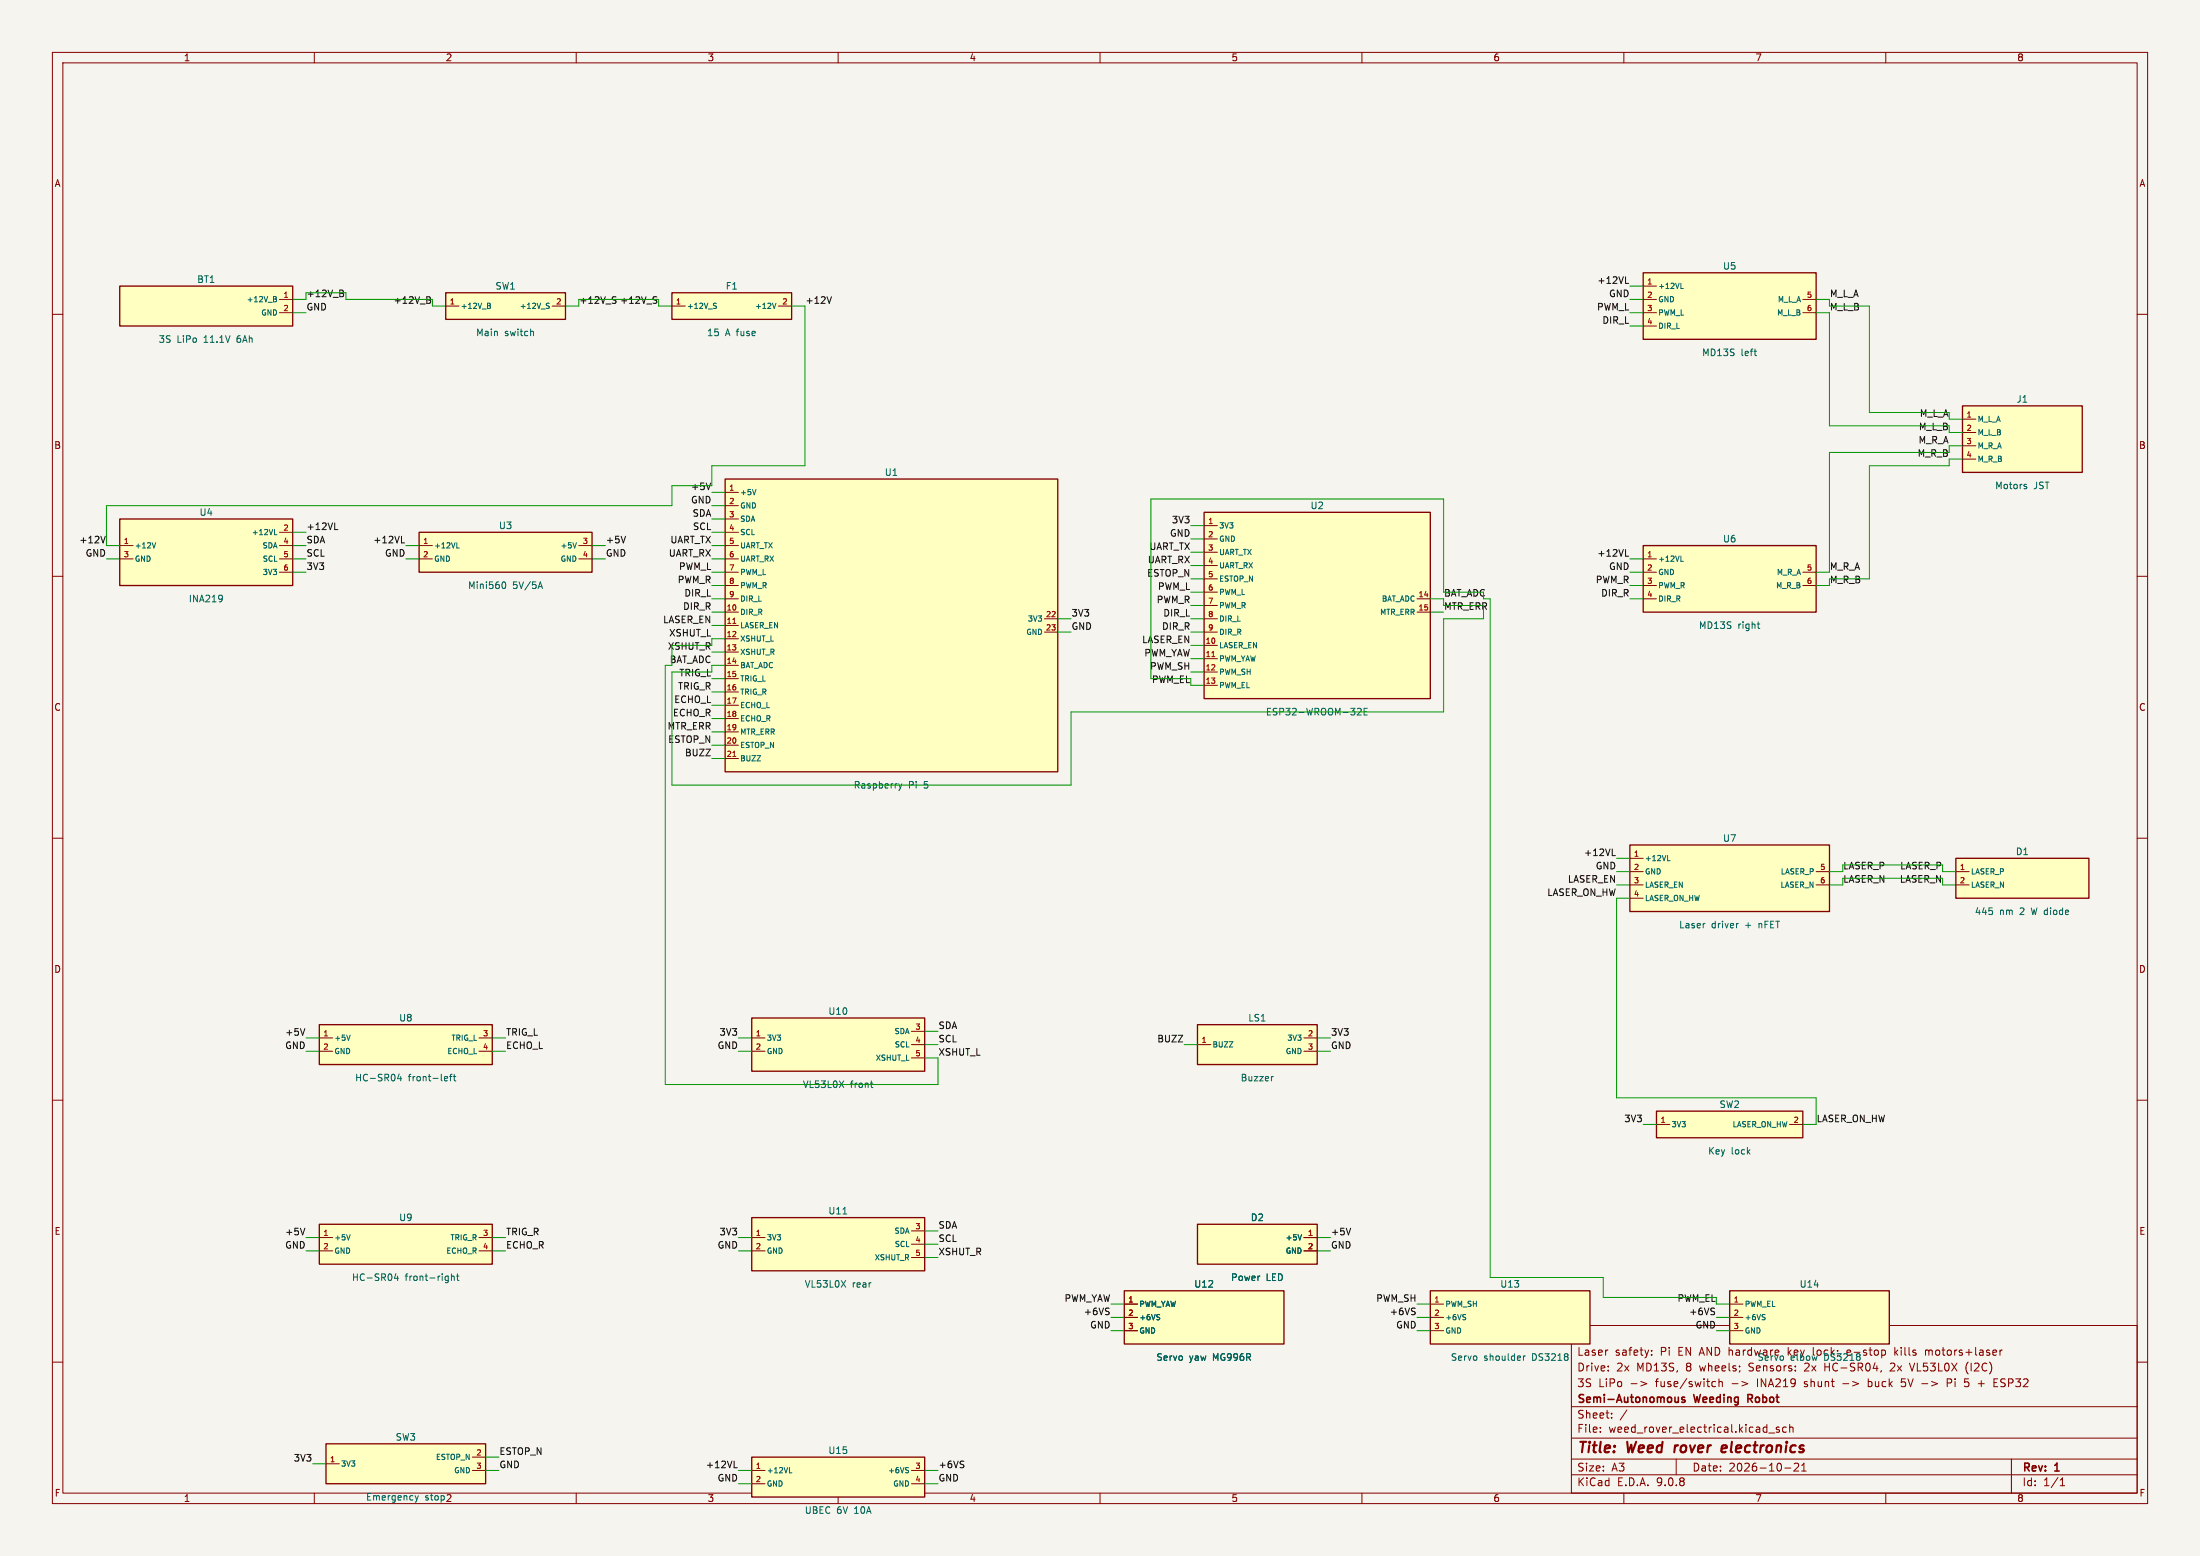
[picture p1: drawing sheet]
<svg xmlns="http://www.w3.org/2000/svg" width="420mm" height="297mm" viewBox="0 0 420 297" stroke-linecap="round" stroke-linejoin="round" font-family="sans-serif">
<path d="M0 0h420v297h-420z" fill="#f5f4ef" stroke="#f5f4ef" stroke-width=".19"/>
<g fill="none" stroke="#840000" stroke-width=".19">
<path d="M10 10h400v277h-400zM12 12h396v273h-396zM60 10v2M110 10v2M160 10v2M210 10v2M260 10v2M310 10v2M360 10v2M10 60h2M408 60h2M10 110h2"/>
<path d="M408 110h2M10 160h2M408 160h2M10 210h2M408 210h2M300 253h108v32h-108zM306.8 257.7h.1M315.3 258.5v.2M315.3 257.8v.1M346.2 257.2v1.3M353.1 257.7l-.4 .1-.1 .7M359.9 257.8v.7"/>
<path d="M361.7 257.2v1.5M361.9 258.1l.4 .6M362.3 257.7l-.6 .6M367.6 257.7v1M368.2 257.8l-.4-.1-.2 .1M375.7 260a1.72 1.72 0 0 0 0 2.3M381.8 257.7v1M382.2 257.7l-.3 .1-.1 .2M10 260h2M300 278.5h108M300 274.5h108M300 268.5h108"/>
<path d="M305.5 273.2v.2M305.5 272.5v.1M307 261.5v.2M307 260.8v.1M307.7 270.5v.2M307.7 269.8v.1M310.6 269.1l-1.3 1.9M311.4 264.1h1.1M313.2 263.7l1.2 .4-1.2 .4M320 278.5v3M327.1 263.7l.4 .1M327.5 264.6l-.4 .1"/>
<path d="M328.2 263.8l.2-.1 .3 .1 .1 .9M328.2 263.2v1.5M330.7 264.1h1.1M332.5 263.7l1.2 .4-1.2 .4M337.7 273.5h1.1M339.7 272.5l-.4-.1-.2 .2 .1 .2 .5 .2v.3h-.6M341 272.5l-.4-.1-.3 .3 .1 .6h.6M341.7 272.5l.2-.1 .3 .1 .1 .9M341.7 271.9v1.5M342.5 279.4l.6-.1 .2 .1 .1 .3-1 1.1h1M343.9 279.7l.5-.4v1.5M348.4 260.2v1.5"/>
<path d="M348.4 260.9h.8M351.8 264.1h1.1M356.7 264.6l.4 .1M356.7 263.2v1.5M357.1 263.7l-.4 .1M359.2 261.6l-.2 .3M361.1 260.2l-.2 .1M361.7 260.8l-.9 .9h.9M362.9 264.5l.6 .2M363.7 263.2h-.7l-.1 .7 .6-.1M364.5 260.2l.5 1.5M372.5 263.3l-.2-.1h-.6v1.5"/>
<path d="M372.5 263.8l-.2 .2h-.6M375.1 263.2h.7M375.2 263.8h.4l.3 .2M375.9 264.4l-.3 .3h-.4M377.7 264.1h1.1M380.7 264.7h.7M380.7 263.2h.7M380.7 263.9h.5M384 278.5v6.5M408 260h2M60 285v2M110 285v2"/>
<path d="M160 285v2M210 285v2M260 285v2M300 281.5h108M310 285v2M340.7 280.2h1.2M343.9 280.8h.9M360 285v2M393.3 283.6h.9M393.3 282.5l.4-.4v1.5"/>
</g>
<path d="M319.8 275.9l-.2 1.3M328.7 277.1h.7M329.6 276l-.6-.1-.3 .3M329.6 276.3l-.9 .2" fill="none" stroke="#840000" stroke-width=".4"/>
<path d="M320.4 266.7v1M320.4 267.5l-.2 .2M321.6 266.8l-.3-.1-.3 .2 .1 .2 .5 .2v.3h-.6M333.7 267h.6M334.3 266.2h-.6v1.5" fill="none" stroke="#840000" stroke-width=".3"/>
<path d="M229.9 97.8h43.1v35.6h-43.1z" fill="#ffffc2"/>
<path d="M229.9 97.8h43.1v35.6h-43.1z" fill="none" stroke="#840000" stroke-width=".25"/>
<g fill="none" stroke="#840000" stroke-width=".19">
<path d="M229.9 100.3h2.5M229.9 102.9h2.5M229.9 105.4h2.5M229.9 108h2.5M229.9 110.5h2.5M229.9 113h2.5M229.9 115.6h2.5M229.9 118.1h2.5M270.5 114.3h2.5M270.5 116.8h2.5M229.9 120.7h2.5M229.9 123.2h2.5"/>
<path d="M229.9 125.7h2.5M229.9 128.3h2.5M229.9 130.8h2.5"/>
</g>
<path d="M231.3 125.3h.6" fill="none" stroke="#a90000" stroke-width=".19"/>
<path d="M259.1 135.3l.5-.1 .3 .4-.8 .9h.8M260.4 135.8h.4M261 135.2h-.6v1.3h.6" fill="none" stroke="#006464" stroke-width=".19"/>
<path d="M128.3 55.9h22.8v5.1h-22.8z" fill="#ffffc2"/>
<path d="M128.3 55.9h22.8v5.1h-22.8z" fill="none" stroke="#840000" stroke-width=".25"/>
<path d="M128.3 58.4h2.5M148.6 58.4h2.5" fill="none" stroke="#840000" stroke-width=".19"/>
<path d="M136.4 58.3l.3 .1 .1 .3-.2 .2h-.3M136.4 57.9h.4M148.1 57.9l-.3 1" fill="none" stroke="#006464" stroke-width=".19"/>
<path d="M138.4 91.4h63.5v55.9h-63.5z" fill="#ffffc2"/>
<path d="M138.4 91.4h63.5v55.9h-63.5z" fill="none" stroke="#840000" stroke-width=".25"/>
<g fill="none" stroke="#840000" stroke-width=".19">
<path d="M138.4 94h2.6M138.4 96.5h2.6M138.4 99.1h2.6M138.4 101.6h2.6M138.4 104.1h2.6M138.4 106.7h2.6M138.4 109.2h2.6M138.4 111.8h2.6M138.4 114.3h2.6M138.4 116.8h2.6M138.4 119.4h2.6M199.4 118.1h2.5"/>
<path d="M138.4 121.9h2.6M138.4 124.5h2.6M138.4 127h2.6M138.4 129.5h2.6M138.4 132.1h2.6M138.4 134.6h2.6M138.4 137.2h2.6M138.4 139.7h2.6M199.4 120.7h2.5M138.4 142.2h2.6M138.4 144.8h2.6"/>
</g>
<path d="M144.3 93.4l-.3 1M171.6 149.6l.3 .8M171.9 150.4l-.3 .5M172.2 149.6l-.3 .8" fill="none" stroke="#006464" stroke-width=".19"/>
<path d="M139.9 119h.6M139.9 144.4h.6" fill="none" stroke="#a90000" stroke-width=".19"/>
<path d="M143.5 194.3h33v10.2h-33z" fill="#ffffc2"/>
<path d="M143.5 194.3h33v10.2h-33z" fill="none" stroke="#840000" stroke-width=".25"/>
<path d="M143.5 198.1h2.5M174 196.9h2.5M174 199.4h2.5M143.5 200.7h2.5M174 201.9h2.5" fill="none" stroke="#840000" stroke-width=".19"/>
<path d="M160.2 206.3l.9 1.3M161.1 206.3l-.9 1.3M166.2 206.7h.4M166.4 207.5l.2 .1" fill="none" stroke="#006464" stroke-width=".19"/>
<path d="M22.9 54.6h33v7.6h-33z" fill="#ffffc2"/>
<path d="M22.9 54.6h33v7.6h-33z" fill="none" stroke="#840000" stroke-width=".25"/>
<path d="M53.3 57.2h2.6M53.3 59.7h2.6" fill="none" stroke="#840000" stroke-width=".19"/>
<path d="M52.2 56.6l.5 .1v.2l-.1 .2M52.2 57.1h.4M52.6 57.1l.2 .2-.1 .2-.5 .1" fill="none" stroke="#006464" stroke-width=".19"/>
<path d="M22.9 99.1h33v12.7h-33z" fill="#ffffc2"/>
<path d="M22.9 99.1h33v12.7h-33z" fill="none" stroke="#840000" stroke-width=".25"/>
<path d="M22.9 104.1h2.5M22.9 106.7h2.5M53.3 104.1h2.6M53.3 106.7h2.6M53.3 101.6h2.6M53.3 109.2h2.6" fill="none" stroke="#840000" stroke-width=".19"/>
<path d="M29.7 103.6l-.3 1M42.3 113.7l.2 .6-.2 .5M42.5 114.2l-.2 .1M52.4 102.1h.5" fill="none" stroke="#006464" stroke-width=".19"/>
<path d="M80 101.6h33v7.6h-33z" fill="#ffffc2"/>
<path d="M80 101.6h33v7.6h-33z" fill="none" stroke="#840000" stroke-width=".25"/>
<path d="M80 104.1h2.5M80 106.7h2.5M110.5 104.1h2.5M110.5 106.7h2.5" fill="none" stroke="#840000" stroke-width=".19"/>
<path d="M87.2 104.6h.5M95.9 111.2l.2-.1a.68 .68 0 0 1 .5 .6 .68 .68 0 0 1-.5 .6l-.2-.1M102.8 112h.6M103.1 111.1l.5 1.2M110 103.6l-.3 1" fill="none" stroke="#006464" stroke-width=".19"/>
<path d="M85.1 55.9h22.8v5.1h-22.8z" fill="#ffffc2"/>
<path d="M85.1 55.9h22.8v5.1h-22.8z" fill="none" stroke="#840000" stroke-width=".25"/>
<path d="M85.1 58.4h2.5M105.4 58.4h2.5" fill="none" stroke="#840000" stroke-width=".19"/>
<path d="M93.1 57.9l.4 .1 .1 .2-.2 .1M93.1 58.3h.3M93.4 58.3l.2 .2v.3l-.5 .1M104.5 58.3l.3 .1 .1 .3-.2 .2h-.3M104.5 57.9h.4M101.7 63.2l.1 .2v.7" fill="none" stroke="#006464" stroke-width=".19"/>
<path d="M61 195.6h33v7.6h-33z" fill="#ffffc2"/>
<path d="M61 195.6h33v7.6h-33z" fill="none" stroke="#840000" stroke-width=".25"/>
<path d="M61 198.1h2.5M91.4 198.1h2.6M61 200.7h2.5M91.4 200.7h2.6" fill="none" stroke="#840000" stroke-width=".19"/>
<path d="M66.9 197.6l-.4 1M76.2 205l-.3 .9h.8M76.5 205.5v.8M84.9 206.3h.5M84.9 205.5h.4l.2 .3-.7 .1M85.8 205.5h.5M86.3 205l-.3 .2v1.1M86.5 205.5h.5M86.7 205v1.1l.3 .2" fill="none" stroke="#006464" stroke-width=".19"/>
<path d="M61 233.7h33v7.6h-33z" fill="#ffffc2"/>
<path d="M61 233.7h33v7.6h-33z" fill="none" stroke="#840000" stroke-width=".25"/>
<path d="M61 236.2h2.5M61 238.8h2.5M91.4 236.2h2.6M91.4 238.8h2.6" fill="none" stroke="#840000" stroke-width=".19"/>
<path d="M66.9 235.7l-.4 1M75.6 243.1l-.3 .9h.8M75.9 243.6v.8M85.5 243.6h.1M85.6 243.6v1l-.1 .2M85.6 244.4h-.1M86.2 243.1v1.3M86.2 243.7l.2-.1h.3v.8M87.1 243.6h.5M87.3 243.1v1.1l.3 .2" fill="none" stroke="#006464" stroke-width=".19"/>
<path d="M62.2 275.6h30.5v7.6h-30.5z" fill="#ffffc2"/>
<path d="M62.2 275.6h30.5v7.6h-30.5z" fill="none" stroke="#840000" stroke-width=".25"/>
<path d="M62.2 279.4h2.6M90.2 278.1h2.5M90.2 280.7h2.5" fill="none" stroke="#840000" stroke-width=".19"/>
<path d="M79.3 285.5l.3 .8M79.6 286.3l-.3 .5M79.9 285.5l-.3 .8" fill="none" stroke="#006464" stroke-width=".19"/>
<path d="M143.5 232.4h33v10.2h-33z" fill="#ffffc2"/>
<path d="M143.5 232.4h33v10.2h-33z" fill="none" stroke="#840000" stroke-width=".25"/>
<path d="M143.5 236.2h2.5M143.5 238.8h2.5M174 234.9h2.5M174 237.5h2.5M174 240h2.5" fill="none" stroke="#840000" stroke-width=".19"/>
<path d="M160.9 231.7h.8M160.6 244.4l.8 1.3M161.4 244.4l-.8 1.3" fill="none" stroke="#006464" stroke-width=".19"/>
<path d="M143.5 278.1h33v7.6h-33z" fill="#ffffc2"/>
<path d="M143.5 278.1h33v7.6h-33z" fill="none" stroke="#840000" stroke-width=".25"/>
<path d="M143.5 280.7h2.5M143.5 283.2h2.5M174 280.7h2.5M174 283.2h2.5" fill="none" stroke="#840000" stroke-width=".19"/>
<path d="M150.7 281.1h.5M173.3 280.1l.1 .1M173.3 280.7l.1 .1-.1 .3" fill="none" stroke="#006464" stroke-width=".19"/>
<path d="M313.7 52.1h33v12.7h-33z" fill="#ffffc2"/>
<path d="M313.7 52.1h33v12.7h-33z" fill="none" stroke="#840000" stroke-width=".25"/>
<path d="M313.7 54.6h2.5M313.7 57.2h2.5M313.7 59.7h2.5M344.2 57.2h2.5M344.2 59.7h2.5M313.7 62.2h2.5" fill="none" stroke="#840000" stroke-width=".19"/>
<path d="M320.9 55.1h.5M334.9 67h.4M335.2 67.9h.1" fill="none" stroke="#006464" stroke-width=".19"/>
<path d="M313.7 104.1h33v12.7h-33z" fill="#ffffc2"/>
<path d="M313.7 104.1h33v12.7h-33z" fill="none" stroke="#840000" stroke-width=".25"/>
<path d="M313.7 106.7h2.5M313.7 109.2h2.5M313.7 111.8h2.5M313.7 114.3h2.5M344.2 109.2h2.5M344.2 111.8h2.5" fill="none" stroke="#840000" stroke-width=".19"/>
<path d="M320.9 107.1h.5M335.5 119.1h.4M335.7 119.9l.2 .1" fill="none" stroke="#006464" stroke-width=".19"/>
<path d="M311.1 161.3h38.1v12.7h-38.1z" fill="#ffffc2"/>
<path d="M311.1 161.3h38.1v12.7h-38.1z" fill="none" stroke="#840000" stroke-width=".25"/>
<path d="M311.1 163.8h2.6M311.1 166.4h2.6M311.1 168.9h2.6M311.1 171.5h2.6M346.7 166.4h2.5M346.7 168.9h2.5" fill="none" stroke="#840000" stroke-width=".19"/>
<path d="M318.4 164.3h.4M325.4 176.3h.1M331.7 176.3h.2" fill="none" stroke="#006464" stroke-width=".19"/>
<path d="M316.2 212.1h28v5.1h-28z" fill="#ffffc2"/>
<path d="M316.2 212.1h28v5.1h-28z" fill="none" stroke="#840000" stroke-width=".25"/>
<path d="M316.2 214.6h2.6M341.6 214.6h2.6" fill="none" stroke="#840000" stroke-width=".19"/>
<path d="M214.6 246.4h30.5v10.1h-30.5z" fill="#ffffc2"/>
<path d="M214.6 246.4h30.5v10.1h-30.5z" fill="none" stroke="#840000" stroke-width=".25"/>
<path d="M214.6 248.9h2.6M214.6 251.5h2.6M214.6 254h2.6" fill="none" stroke="#840000" stroke-width=".19"/>
<path d="M221.2 250.9l.2 .1M221.3 251.5v.3" fill="none" stroke="#006464" stroke-width=".19"/>
<path d="M330.2 246.4h30.5v10.1h-30.5z" fill="#ffffc2"/>
<path d="M330.2 246.4h30.5v10.1h-30.5z" fill="none" stroke="#840000" stroke-width=".25"/>
<path d="M330.2 248.9h2.5M330.2 251.5h2.5M330.2 254h2.5" fill="none" stroke="#840000" stroke-width=".19"/>
<path d="M336.8 250.9l.2 .1M336.9 251.5v.3" fill="none" stroke="#006464" stroke-width=".19"/>
<path d="M273 246.4h30.5v10.1h-30.5z" fill="#ffffc2"/>
<path d="M273 246.4h30.5v10.1h-30.5z" fill="none" stroke="#840000" stroke-width=".25"/>
<path d="M273 248.9h2.6M273 251.5h2.6M273 254h2.6" fill="none" stroke="#840000" stroke-width=".19"/>
<path d="M279.7 250.9l.1 .1M279.8 251.5v.3M290.8 258.8v.9M291.2 258.8l-.4 .3" fill="none" stroke="#006464" stroke-width=".19"/>
<path d="M228.6 195.6h22.9v7.6h-22.9z" fill="#ffffc2"/>
<path d="M228.6 195.6h22.9v7.6h-22.9z" fill="none" stroke="#840000" stroke-width=".25"/>
<path d="M228.6 199.4h2.5M248.9 198.1h2.6M248.9 200.7h2.6" fill="none" stroke="#840000" stroke-width=".19"/>
<path d="M243.1 205.5h-.3" fill="none" stroke="#006464" stroke-width=".19"/>
<path d="M228.6 233.7h22.9v7.6h-22.9z" fill="#ffffc2"/>
<path d="M228.6 233.7h22.9v7.6h-22.9z" fill="none" stroke="#840000" stroke-width=".25"/>
<path d="M248.9 236.2h2.6M248.9 238.8h2.6" fill="none" stroke="#840000" stroke-width=".19"/>
<path d="M248.5 235.7l-.4 1" fill="none" stroke="#006464" stroke-width=".19"/>
<path d="M374.6 77.5h22.9v12.7h-22.9z" fill="#ffffc2"/>
<path d="M374.6 77.5h22.9v12.7h-22.9z" fill="none" stroke="#840000" stroke-width=".25"/>
<path d="M374.6 80h2.6M374.6 82.6h2.6M374.6 85.1h2.6M374.6 87.6h2.6" fill="none" stroke="#840000" stroke-width=".19"/>
<path d="M386.6 92.9h.3v.2l-.4 .2M386.6 92.4l.3 .1" fill="none" stroke="#006464" stroke-width=".19"/>
<path d="M373.4 163.8h25.4v7.7h-25.4z" fill="#ffffc2"/>
<path d="M373.4 163.8h25.4v7.7h-25.4z" fill="none" stroke="#840000" stroke-width=".25"/>
<path d="M373.4 166.4h2.5M373.4 168.9h2.5M248.9 236.2h2.6M248.9 238.8h2.6M214.6 248.9h2.6M214.6 251.5h2.6M214.6 254h2.6" fill="none" stroke="#840000" stroke-width=".19"/>
<g fill="none" stroke="#0f0f0f" stroke-width=".19">
<path d="M65.3 55.4l.2 .2-.2 .4 .2 .1 .1 .3-.2 .2h-.5M81.9 56.6l.2 .3-.2 .3 .2 .2 .1 .3-.2 .2h-.5M117.1 56.6l.5 .1M117.4 57.3l.2 .2-.2 .4M124.9 56.6l.5 .1M125.1 57.3l.3 .2-.3 .4M158.7 56.6l-.4 1.3M310.3 54.1h.6M135.7 92.2l-.5 1.3M20.1 102.4l-.4 1.2M63.9 101.1h.6M76.6 103.6h.6"/>
<path d="M119.4 102.4l-.4 1.2M310.3 106.2h.6M307.8 163.3h.6M58.2 196.3l-.4 1.3M58.2 234.4l-.4 1.3M257.8 234.4l-.4 1.3M211.6 249.7h.1M211.7 250.5v.3M270 249.7h.2M270.1 250.5v.3M327.1 249.7h.2M327.3 250.5v.3"/>
<path d="M183.8 278.9h.2M183.9 279.7v.3M140.1 280.2h.6"/>
</g>
<g fill="none" stroke="#009600" stroke-width=".19">
<path d="M55.9 57.2h2.5M55.9 59.7h2.5M58.4 55.9h7.6v1.3h16.5v1.2h2.6M107.9 58.4h2.6M110.5 57.2h15.2v1.2h2.6M151.1 58.4h2.6v30.5h-17.8v3.8h-7.6v3.8h-108v7.6h2.6M311.1 57.2h2.6M311.1 59.7h2.6M311.1 54.6h2.6M346.7 57.2h2.5v1.2h7.7v20.3h15.2M346.7 59.7h2.5v21.6h22.9M311.1 62.2h2.6"/>
<path d="M135.9 99.1h2.5M135.9 96.5h2.5M135.9 94h2.5M372.1 80h2.5M372.1 82.6h2.5M374.6 85.1h-2.5v1.3h-22.9v22.8h-2.5M374.6 87.6h-2.5v1.3h-15.2v21.6h-7.7M20.3 106.7h2.6M55.9 109.2h2.5M55.9 106.7h2.5M55.9 104.1h2.5M55.9 101.6h2.5"/>
<path d="M77.5 106.7h2.5M77.5 104.1h2.5M113 106.7h2.6M113 104.1h2.6M135.9 109.2h2.5M135.9 106.7h2.5M135.9 104.1h2.5M135.9 114.3h2.5M135.9 111.8h2.5M135.9 101.6h2.5M135.9 119.4h2.5M135.9 116.8h2.5"/>
<path d="M201.9 118.1h2.6M227.3 113h2.6M227.3 110.5h2.6M227.3 100.3h2.6M227.3 115.6h2.6M227.3 118.1h2.6M227.3 102.9h2.6M227.3 105.4h2.6M227.3 108h2.6M273 114.3h2.6v1.3h7.6v2.5h-7.6v17.8h-71.1v14h-76.2v-21.6h7.6v-1.3h2.5M273 116.8h2.6M283.2 114.3h1.3v129.5h21.6v3.8h21.6"/>
<path d="M283.2 113h-7.6v-17.7h-55.9v34.2h7.6M311.1 109.2h2.6M311.1 106.7h2.6M311.1 114.3h2.6M311.1 111.8h2.6M346.7 111.8h2.5M135.9 124.5h2.5M135.9 129.5h2.5M135.9 132.1h2.5M135.9 134.6h2.5M135.9 137.2h2.5M135.9 139.7h2.5"/>
<path d="M138.4 121.9h-2.5v1.3h-7.6v3.8h-1.3v80h52.1v-5.1h-2.6M201.9 120.7h2.6M227.3 123.2h2.6M227.3 128.3h2.6M227.3 130.8h2.6M227.3 120.7h2.6M227.3 125.7h2.6M135.9 142.2h2.5M135.9 144.8h2.5M308.6 166.4h2.5M308.6 168.9h2.5M308.6 163.8h2.5"/>
<path d="M311.1 171.5h-2.5v38.1h38.1v5h-2.5M349.2 166.4h2.6M349.2 168.9h2.6M351.8 167.6h19M351.8 165.1h19M370.8 166.4h2.6M370.8 168.9h2.6M58.4 198.1h2.6M94 198.1h2.5M141 198.1h2.5M176.5 196.9h2.6M176.5 199.4h2.6"/>
<path d="M226.1 199.4h2.5M251.5 198.1h2.5M58.4 200.7h2.6M94 200.7h2.5M141 200.7h2.5M251.5 200.7h2.5M313.7 214.6h2.5M58.4 236.2h2.6M58.4 238.8h2.6M94 236.2h2.5M94 238.8h2.5M141 236.2h2.5"/>
<path d="M141 238.8h2.5M176.5 237.5h2.6M176.5 234.9h2.6M251.5 236.2h2.5M251.5 238.8h2.5M176.5 240h2.6M212.1 251.5h2.5M212.1 248.9h2.5M212.1 254h2.5M270.5 251.5h2.5M270.5 248.9h2.5M270.5 254h2.5"/>
<path d="M327.7 251.5h2.5M327.7 248.9h2.5M327.7 254h2.5M59.7 279.4h2.5M92.7 278.1h2.5M92.7 280.7h2.5M141 280.7h2.5M141 283.2h2.5M176.5 280.7h2.6M176.5 283.2h2.6"/>
</g>
<path d="M248.5 235.7l-.4 1M221.2 250.9l.2 .1M221.3 251.5v.3" fill="none" stroke="#006464" stroke-width=".19"/>
<g font-size="2.8" fill="#840000">
<text x="301" y="277.9">Title:</text>
<text x="310.6" y="277.9">Weed</text>
<text x="320.5" y="277.9">rover</text>
<text x="330.3" y="277.9">electronics</text>
</g>
<g font-size="2.1" fill="#840000">
<text x="301" y="262">Drive:</text>
<text x="301" y="259">Laser</text>
<text x="308.3" y="259">safety:</text>
<text x="308.6" y="262">2x</text>
<text x="312.5" y="262">MD13S,</text>
<text x="317" y="259">Pi</text>
<text x="320.5" y="259">EN AND hardware</text>
<text x="322" y="262">8</text>
<text x="324.8" y="262">wheels;</text>
<text x="334.3" y="262">Sensors:</text>
<text x="341.9" y="259">key</text>
<text x="345.1" y="262">2x</text>
<text x="349" y="262">HC-SR04,</text>
<text x="353.5" y="259">e-stop</text>
<text x="361.7" y="262">2x</text>
<text x="362.7" y="259">kills</text>
<text x="365.7" y="262">VL53L0X</text>
<text x="368.7" y="259">motors+laser</text>
<text x="376.4" y="262">(I2C)</text>
<text x="301" y="268.2">Semi-Autonomous</text>
<text x="301" y="265">3S</text>
<text x="305.1" y="265">LiPo</text>
<text x="316.2" y="265">fuse/switch</text>
<text x="323.5" y="268.2">Weeding</text>
<text x="334.3" y="268.2">Robot</text>
<text x="335.8" y="265">INA219</text>
<text x="345" y="265">shunt</text>
<text x="352.4" y="265">-&gt;</text>
<text x="357.5" y="265">buck</text>
<text x="364" y="265">5V -&gt;</text>
<text x="373" y="265">Pi</text>
<text x="376.5" y="265">5</text>
<text x="379.2" y="265">+</text>
<text x="382.4" y="265">ESP32</text>
<text x="301" y="273.7">File:</text>
<text x="301" y="271">Sheet:</text>
<text x="307.1" y="273.7">weed_rover_electrical.kicad_sch</text>
<text x="301" y="281.1">Size:</text>
<text x="307.6" y="281.1">A3</text>
<text x="323" y="281.1">Date:</text>
<text x="330" y="281.1">2026-10-21</text>
<text x="386" y="281.3">Rev:</text>
<text x="392.4" y="281.3">1</text>
<text x="301" y="283.9">KiCad</text>
<text x="308.7" y="283.9">E.D.A.</text>
<text x="316.3" y="283.9">9.0.8</text>
<text x="386" y="283.9">Id:</text>
<text x="390.1" y="283.9">1/1</text>
</g>
<text font-size="2.1" fill="#006464" x="346.8" y="259">lock;</text>
<g font-size="1.8" fill="#840000">
<text x="35" y="11.9">1</text>
<text x="85" y="11.9">2</text>
<text x="135" y="11.9">3</text>
<text x="185" y="11.9">4</text>
<text x="235" y="11.9">5</text>
<text x="285" y="11.9">6</text>
<text x="335" y="11.9">7</text>
<text x="385" y="11.9">8</text>
<text x="10.3" y="35.9">A</text>
<text x="408.3" y="35.9">A</text>
<text x="10.3" y="85.9">B</text>
<text x="408.2" y="85.9">B</text>
<text x="10.3" y="135.9">C</text>
<text x="408.2" y="135.9">C</text>
<text x="10.3" y="185.9">D</text>
<text x="408.2" y="185.9">D</text>
<text x="10.3" y="235.9">E</text>
<text x="408.3" y="235.9">E</text>
<text x="10.3" y="285.9">F</text>
<text x="35" y="286.9">1</text>
<text x="135" y="286.9">3</text>
<text x="185" y="286.9">4</text>
<text x="235" y="286.9">5</text>
<text x="285" y="286.9">6</text>
<text x="335" y="286.9">7</text>
<text x="385" y="286.9">8</text>
<text x="408.3" y="285.9">F</text>
</g>
<g font-size="1.8" fill="#006464">
<text x="328.8" y="51.7">U5</text>
<text x="37.5" y="54.2">BT1</text>
<text x="94.5" y="55.5">SW1</text>
<text x="138.4" y="55.5">F1</text>
<text x="30.2" y="65.6">3S</text>
<text x="33.8" y="65.6">LiPo</text>
<text x="39" y="65.6">11.1V</text>
<text x="45.5" y="65.6">6Ah</text>
<text x="90.8" y="64.4">Main</text>
<text x="96.3" y="64.4">switch</text>
<text x="134.9" y="64.4">15</text>
<text x="138.5" y="64.4">A fuse</text>
<text x="324.8" y="68.2">MD13S</text>
<text x="332.4" y="68.2">left</text>
<text x="384.9" y="77.1">J1</text>
<text x="168.8" y="91">U1</text>
<text x="380.8" y="93.6">Motors</text>
<text x="388.2" y="93.6">JST</text>
<text x="38" y="98.7">U4</text>
<text x="95.1" y="101.2">U3</text>
<text x="250.1" y="97.4">U2</text>
<text x="328.8" y="103.7">U6</text>
<text x="89.3" y="112.6">Mini560</text>
<text x="97.9" y="112.6">5V/5A</text>
<text x="35.9" y="115.2">INA219</text>
<text x="324.2" y="120.2">MD13S</text>
<text x="331.8" y="120.2">right</text>
<text x="241.6" y="136.8">ESP32-WROOM-32E</text>
<text x="162.9" y="150.7">Raspberry</text>
<text x="173.4" y="150.7">Pi</text>
<text x="176.5" y="150.7">5</text>
<text x="328.8" y="160.9">U7</text>
<text x="384.7" y="163.4">D1</text>
<text x="320.5" y="177.4">Laser</text>
<text x="326.7" y="177.4">driver</text>
<text x="333.3" y="177.4">+</text>
<text x="336" y="177.4">nFET</text>
<text x="376.9" y="174.9">445</text>
<text x="381.7" y="174.9">nm</text>
<text x="385.7" y="174.9">2</text>
<text x="388.1" y="174.9">W diode</text>
<text x="76.1" y="195.2">U8</text>
<text x="158" y="193.9">U10</text>
<text x="238.2" y="195.2">LS1</text>
<text x="67.7" y="206.6">HC-SR04</text>
<text x="77.9" y="206.6">front-left</text>
<text x="153.2" y="207.9">VL53L0X</text>
<text x="162.3" y="207.9">front</text>
<text x="236.8" y="206.6">Buzzer</text>
<text x="328.2" y="211.7">SW2</text>
<text x="326" y="220.6">Key</text>
<text x="330.5" y="220.6">lock</text>
<text x="76.1" y="233.3">U9</text>
<text x="158" y="232">U11</text>
<text x="238.7" y="233.3">D2</text>
<text x="67.1" y="244.7">HC-SR04</text>
<text x="77.3" y="244.7">front-right</text>
<text x="153.5" y="246">VL53L0X</text>
<text x="162.7" y="246">rear</text>
<text x="227.9" y="246">U12</text>
<text x="234.9" y="244.7">Power</text>
<text x="241.7" y="244.7">LED</text>
<text x="286.3" y="246">U13</text>
<text x="343.5" y="246">U14</text>
<text x="220.7" y="259.9">Servo</text>
<text x="227" y="259.9">yaw</text>
<text x="231.7" y="259.9">MG996R</text>
<text x="276.9" y="259.9">Servo</text>
<text x="283.3" y="259.9">shoulder</text>
<text x="292.6" y="259.9">DS3218</text>
<text x="335.4" y="259.9">Servo</text>
<text x="341.8" y="259.9">elbow</text>
<text x="348.3" y="259.9">DS3218</text>
<text x="75.4" y="275.2">SW3</text>
<text x="158" y="277.7">U15</text>
<text x="69.8" y="286.6">Emergency</text>
<text x="81.1" y="286.6">stop 2</text>
<text x="153.5" y="289.2">UBEC</text>
<text x="159.7" y="289.2">6V</text>
<text x="163.2" y="289.2">10A</text>
</g>
<g font-size="1.8" fill="#0f0f0f">
<text x="58.4" y="59.3">GND</text>
<text x="75" y="58.1">+12V_B</text>
<text x="118.3" y="58.1">+12V_S</text>
<text x="153.7" y="58.1">+12V</text>
<text x="304.8" y="59.3">PWM_L</text>
<text x="304.8" y="54.3">+12VL</text>
<text x="307.1" y="56.8">GND</text>
<text x="349.2" y="56.8">M_L_A</text>
<text x="349.2" y="59.3">M_L_B</text>
<text x="305.8" y="61.9">DIR_L</text>
<text x="366" y="87.3">M_R_B</text>
<text x="366.2" y="84.7">M_R_A</text>
<text x="131.8" y="93.6">+5V</text>
<text x="58.4" y="101.3">+12VL</text>
<text x="131.8" y="96.2">GND</text>
<text x="132.1" y="98.7">SDA</text>
<text x="132.2" y="101.3">SCL</text>
<text x="223.6" y="100">3V3</text>
<text x="15" y="103.8">+12V</text>
<text x="16.2" y="106.3">GND</text>
<text x="58.4" y="103.8">SDA</text>
<text x="58.4" y="106.3">SCL</text>
<text x="71.2" y="103.8">+12VL</text>
<text x="73.4" y="106.3">GND</text>
<text x="115.6" y="106.3">GND</text>
<text x="115.6" y="103.8">+5V</text>
<text x="127.6" y="106.3">UART_RX</text>
<text x="127.9" y="103.8">UART_TX</text>
<text x="219" y="107.6">UART_RX</text>
<text x="219.3" y="105.1">UART_TX</text>
<text x="223.3" y="102.5">GND</text>
<text x="304.8" y="106.3">+12VL</text>
<text x="58.4" y="108.9">3V3</text>
<text x="129.3" y="111.4">PWM_R</text>
<text x="129.5" y="108.9">PWM_L</text>
<text x="130.5" y="114">DIR_L</text>
<text x="218.9" y="110.1">ESTOP_N</text>
<text x="221" y="112.7">PWM_L</text>
<text x="304.5" y="111.4">PWM_R</text>
<text x="305.6" y="114">DIR_R</text>
<text x="307.1" y="108.9">GND</text>
<text x="349.2" y="108.9">M_R_A</text>
<text x="126.5" y="119">LASER_EN</text>
<text x="130.3" y="116.5">DIR_R</text>
<text x="204.5" y="117.8">3V3</text>
<text x="220.7" y="115.2">PWM_R</text>
<text x="222" y="117.8">DIR_L</text>
<text x="275.6" y="116.5">MTR_ERR</text>
<text x="127.4" y="124.1">XSHUT_R</text>
<text x="127.6" y="121.6">XSHUT_L</text>
<text x="204.5" y="120.3">GND</text>
<text x="217.9" y="122.8">LASER_EN</text>
<text x="218.4" y="125.4">PWM_YAW</text>
<text x="221.7" y="120.3">DIR_R</text>
<text x="127.8" y="126.7">BAT_ADC</text>
<text x="129.3" y="131.7">TRIG_R</text>
<text x="129.6" y="129.2">TRIG_L</text>
<text x="219.4" y="127.9">PWM_SH</text>
<text x="128.4" y="136.8">ECHO_R</text>
<text x="128.6" y="134.3">ECHO_L</text>
<text x="127.3" y="139.4">MTR_ERR</text>
<text x="127.5" y="141.9">ESTOP_N</text>
<text x="130.7" y="144.4">BUZZ</text>
<text x="302.3" y="163.5">+12VL</text>
<text x="304.5" y="166">GND</text>
<text x="295.3" y="171.1">LASER_ON_HW</text>
<text x="299.2" y="168.6">LASER_EN</text>
<text x="54.3" y="197.8">+5V</text>
<text x="96.5" y="197.8">TRIG_L</text>
<text x="137.3" y="197.8">3V3</text>
<text x="179.1" y="196.5">SDA</text>
<text x="254" y="197.8">3V3</text>
<text x="54.3" y="200.3">GND</text>
<text x="96.5" y="200.3">ECHO_L</text>
<text x="136.9" y="200.3">GND</text>
<text x="179.1" y="199">SCL</text>
<text x="179.1" y="201.6">XSHUT_L</text>
<text x="220.8" y="199">BUZZ</text>
<text x="254" y="200.3">GND</text>
<text x="310" y="214.3">3V3</text>
<text x="346.7" y="214.3">LASER_ON_HW</text>
<text x="54.3" y="235.9">+5V</text>
<text x="54.3" y="238.4">GND</text>
<text x="96.5" y="235.9">TRIG_R</text>
<text x="96.5" y="238.4">ECHO_R</text>
<text x="136.9" y="238.4">GND</text>
<text x="137.3" y="235.9">3V3</text>
<text x="179.1" y="239.7">XSHUT_R</text>
<text x="179.1" y="234.6">SDA</text>
<text x="179.1" y="237.1">SCL</text>
<text x="254" y="235.9">+5V</text>
<text x="254" y="238.4">GND</text>
<text x="203.1" y="248.6">PWM_YAW</text>
<text x="206.8" y="251.1">+6VS</text>
<text x="262.6" y="248.6">PWM_SH</text>
<text x="265.2" y="251.1">+6VS</text>
<text x="322.4" y="251.1">+6VS</text>
<text x="208" y="253.7">GND</text>
<text x="266.4" y="253.7">GND</text>
<text x="323.6" y="253.7">GND</text>
<text x="56" y="279.1">3V3</text>
<text x="95.2" y="280.3">GND</text>
<text x="95.2" y="277.8">ESTOP_N</text>
<text x="134.7" y="280.3">+12VL</text>
<text x="179.1" y="280.3">+6VS</text>
<text x="136.9" y="282.9">GND</text>
<text x="179.1" y="282.9">GND</text>
</g>
<g font-size="1.8" fill="#009600">
<text x="58.4" y="56.8">+12V_B</text>
<text x="110.5" y="58.1">+12V_S</text>
<text x="366.2" y="82.2">M_L_B</text>
<text x="366.4" y="79.7">M_L_A</text>
<text x="275.6" y="114">BAT_ADC</text>
<text x="349.2" y="111.4">M_R_B</text>
<text x="219.8" y="130.5">PWM_EL</text>
<text x="351.8" y="166">LASER_P</text>
<text x="362.7" y="166">LASER_P</text>
<text x="351.8" y="168.6">LASER_N</text>
<text x="362.6" y="168.6">LASER_N</text>
<text x="320.1" y="248.6">PWM_EL</text>
</g>
<g font-size="1.4" fill="#006464">
<text x="47" y="57.9">+12V_B</text>
<text x="87.9" y="59.2">+12V_B</text>
<text x="99.1" y="59.2">+12V_S</text>
<text x="131.1" y="59.2">+12V_S</text>
<text x="144" y="59.2">+12V</text>
<text x="316.5" y="55.3">+12VL</text>
<text x="316.5" y="57.9">GND</text>
<text x="339.3" y="57.9">M_L_A</text>
<text x="49.7" y="60.4">GND</text>
<text x="316.5" y="60.4">PWM_L</text>
<text x="316.5" y="63">DIR_L</text>
<text x="339.1" y="60.4">M_L_B</text>
<text x="377.4" y="80.7">M_L_A</text>
<text x="377.4" y="83.3">M_L_B</text>
<text x="377.4" y="85.8">M_R_A</text>
<text x="377.4" y="88.4">M_R_B</text>
<text x="141.2" y="94.7">+5V</text>
<text x="141.2" y="97.3">GND</text>
<text x="141.2" y="99.8">SDA</text>
<text x="232.7" y="101.1">3V3</text>
<text x="25.7" y="104.9">+12V</text>
<text x="25.7" y="107.4">GND</text>
<text x="47.9" y="102.3">+12VL</text>
<text x="50" y="104.9">SDA</text>
<text x="50" y="107.4">SCL</text>
<text x="82.8" y="104.9">+12VL</text>
<text x="82.8" y="107.4">GND</text>
<text x="106.9" y="104.9">+5V</text>
<text x="106.9" y="107.4">GND</text>
<text x="141.2" y="102.3">SCL</text>
<text x="141.2" y="104.9">UART_TX</text>
<text x="141.2" y="107.4">UART_RX</text>
<text x="232.7" y="103.6">GND</text>
<text x="232.7" y="106.1">UART_TX</text>
<text x="316.5" y="107.4">+12VL</text>
<text x="50" y="110">3V3</text>
<text x="141.2" y="110">PWM_L</text>
<text x="141.2" y="112.5">PWM_R</text>
<text x="232.7" y="108.7">UART_RX</text>
<text x="232.7" y="111.2">ESTOP_N</text>
<text x="232.7" y="113.8">PWM_L</text>
<text x="316.5" y="110">GND</text>
<text x="316.5" y="112.5">PWM_R</text>
<text x="338.9" y="112.5">M_R_B</text>
<text x="339.1" y="110">M_R_A</text>
<text x="141.2" y="115">DIR_L</text>
<text x="141.2" y="117.6">DIR_R</text>
<text x="196.1" y="118.8">3V3</text>
<text x="232.7" y="116.3">PWM_R</text>
<text x="232.7" y="118.8">DIR_L</text>
<text x="263.3" y="117.6">MTR_ERR</text>
<text x="263.7" y="115">BAT_ADC</text>
<text x="316.5" y="115">DIR_R</text>
<text x="141.2" y="120.1">LASER_EN</text>
<text x="141.2" y="122.7">XSHUT_L</text>
<text x="141.2" y="125.2">XSHUT_R</text>
<text x="195.8" y="121.4">GND</text>
<text x="232.7" y="121.4">DIR_R</text>
<text x="232.7" y="123.9">LASER_EN</text>
<text x="141.2" y="127.7">BAT_ADC</text>
<text x="141.2" y="130.3">TRIG_L</text>
<text x="232.7" y="126.5">PWM_YAW</text>
<text x="232.7" y="129">PWM_SH</text>
<text x="232.7" y="131.5">PWM_EL</text>
<text x="141.2" y="132.8">TRIG_R</text>
<text x="141.2" y="135.4">ECHO_L</text>
<text x="141.2" y="137.9">ECHO_R</text>
<text x="141.2" y="140.4">MTR_ERR</text>
<text x="141.2" y="143">ESTOP_N</text>
<text x="141.2" y="145.5">BUZZ</text>
<text x="313.9" y="164.6">+12VL</text>
<text x="313.9" y="167.1">GND</text>
<text x="339.8" y="167.1">LASER_P</text>
<text x="376.2" y="167.1">LASER_P</text>
<text x="313.9" y="169.6">LASER_EN</text>
<text x="313.9" y="172.2">LASER_ON_HW</text>
<text x="339.8" y="169.6">LASER_N</text>
<text x="376.2" y="169.6">LASER_N</text>
<text x="170.6" y="197.6">SDA</text>
<text x="63.8" y="198.9">+5V</text>
<text x="63.8" y="201.4">GND</text>
<text x="85.3" y="201.4">ECHO_L</text>
<text x="86" y="198.9">TRIG_L</text>
<text x="146.3" y="198.9">3V3</text>
<text x="146.3" y="201.4">GND</text>
<text x="167" y="202.7">XSHUT_L</text>
<text x="170.7" y="200.1">SCL</text>
<text x="231.4" y="200.1">BUZZ</text>
<text x="245.3" y="201.4">GND</text>
<text x="245.6" y="198.9">3V3</text>
<text x="319" y="215.4">3V3</text>
<text x="330.6" y="215.4">LASER_ON_HW</text>
<text x="63.8" y="237">+5V</text>
<text x="63.8" y="239.5">GND</text>
<text x="85.1" y="239.5">ECHO_R</text>
<text x="85.9" y="237">TRIG_R</text>
<text x="146.3" y="237">3V3</text>
<text x="146.3" y="239.5">GND</text>
<text x="170.6" y="235.7">SDA</text>
<text x="170.7" y="238.2">SCL</text>
<text x="245.3" y="237">+5V</text>
<text x="245.3" y="239.5">GND</text>
<text x="166.9" y="240.8">XSHUT_R</text>
<text x="217.4" y="249.7">PWM_YAW</text>
<text x="275.8" y="249.7">PWM_SH</text>
<text x="333" y="249.7">PWM_EL</text>
<text x="217.4" y="252.2">+6VS</text>
<text x="217.4" y="254.7">GND</text>
<text x="275.8" y="252.2">+6VS</text>
<text x="275.8" y="254.7">GND</text>
<text x="333" y="252.2">+6VS</text>
<text x="333" y="254.7">GND</text>
<text x="65" y="280.1">3V3</text>
<text x="83.1" y="278.9">ESTOP_N</text>
<text x="86.6" y="281.4">GND</text>
<text x="146.3" y="281.4">+12VL</text>
<text x="169.4" y="281.4">+6VS</text>
<text x="146.3" y="283.9">GND</text>
<text x="170.4" y="283.9">GND</text>
</g>
<g font-size="1.4" fill="#a90000">
<text x="54" y="56.9">1</text>
<text x="54" y="59.4">2</text>
<text x="85.7" y="58.2">1</text>
<text x="106.1" y="58.2">2</text>
<text x="128.9" y="58.2">1</text>
<text x="149.2" y="58.2">2</text>
<text x="314.3" y="54.4">1</text>
<text x="314.3" y="56.9">2</text>
<text x="314.3" y="59.4">3</text>
<text x="344.8" y="56.9">5</text>
<text x="344.8" y="59.4">6</text>
<text x="314.3" y="62">4</text>
<text x="375.3" y="79.8">1</text>
<text x="375.3" y="82.3">2</text>
<text x="375.3" y="84.8">3</text>
<text x="375.3" y="87.4">4</text>
<text x="139.1" y="93.7">1</text>
<text x="54" y="101.3">2</text>
<text x="139.1" y="96.3">2</text>
<text x="139.1" y="98.8">3</text>
<text x="139.1" y="101.3">4</text>
<text x="230.5" y="100.1">1</text>
<text x="23.5" y="103.9">1</text>
<text x="23.5" y="106.4">3</text>
<text x="54" y="103.9">4</text>
<text x="54" y="106.4">5</text>
<text x="80.7" y="103.9">1</text>
<text x="80.7" y="106.4">2</text>
<text x="111.1" y="103.9">3</text>
<text x="111.1" y="106.4">4</text>
<text x="139.1" y="103.9">5</text>
<text x="139.1" y="106.4">6</text>
<text x="230.5" y="102.6">2</text>
<text x="230.5" y="105.2">3</text>
<text x="230.5" y="107.7">4</text>
<text x="314.3" y="106.4">1</text>
<text x="54" y="109">6</text>
<text x="139.1" y="109">7</text>
<text x="139.1" y="111.5">8</text>
<text x="230.5" y="110.2">5</text>
<text x="230.5" y="112.8">6</text>
<text x="314.3" y="109">2</text>
<text x="314.3" y="111.5">3</text>
<text x="344.8" y="109">5</text>
<text x="344.8" y="111.5">6</text>
<text x="138.6" y="116.6">10</text>
<text x="138.6" y="119.1">11</text>
<text x="139.1" y="114">9</text>
<text x="199.6" y="117.9">22</text>
<text x="230.5" y="115.3">7</text>
<text x="230.5" y="117.9">8</text>
<text x="270.7" y="114">14</text>
<text x="270.7" y="116.6">15</text>
<text x="314.3" y="114">4</text>
<text x="138.6" y="121.7">12</text>
<text x="138.6" y="124.2">13</text>
<text x="199.6" y="120.4">23</text>
<text x="230" y="122.9">10</text>
<text x="230" y="125.5">11</text>
<text x="230.5" y="120.4">9</text>
<text x="138.6" y="126.7">14</text>
<text x="138.6" y="129.3">15</text>
<text x="138.6" y="131.8">16</text>
<text x="230" y="128">12</text>
<text x="230" y="130.6">13</text>
<text x="138.6" y="134.4">17</text>
<text x="138.6" y="136.9">18</text>
<text x="138.6" y="139.4">19</text>
<text x="138.6" y="142">20</text>
<text x="138.6" y="144.5">21</text>
<text x="311.8" y="163.6">1</text>
<text x="311.8" y="166.1">2</text>
<text x="347.4" y="166.1">5</text>
<text x="374" y="166.1">1</text>
<text x="311.8" y="168.7">3</text>
<text x="311.8" y="171.2">4</text>
<text x="347.4" y="168.7">6</text>
<text x="374" y="168.7">2</text>
<text x="61.6" y="197.9">1</text>
<text x="92.1" y="197.9">3</text>
<text x="144.2" y="197.9">1</text>
<text x="174.6" y="196.6">3</text>
<text x="249.6" y="197.9">2</text>
<text x="61.6" y="200.4">2</text>
<text x="92.1" y="200.4">4</text>
<text x="144.2" y="200.4">2</text>
<text x="174.6" y="199.1">4</text>
<text x="174.6" y="201.7">5</text>
<text x="229.3" y="199.1">1</text>
<text x="249.6" y="200.4">3</text>
<text x="316.9" y="214.4">1</text>
<text x="342.3" y="214.4">2</text>
<text x="61.6" y="236">1</text>
<text x="61.6" y="238.5">2</text>
<text x="92.1" y="236">3</text>
<text x="92.1" y="238.5">4</text>
<text x="144.2" y="236">1</text>
<text x="144.2" y="238.5">2</text>
<text x="174.6" y="234.7">3</text>
<text x="174.6" y="237.2">4</text>
<text x="174.6" y="239.8">5</text>
<text x="249.6" y="236">1</text>
<text x="249.6" y="238.5">2</text>
<text x="215.3" y="248.7">1</text>
<text x="215.3" y="251.2">2</text>
<text x="273.7" y="248.7">1</text>
<text x="273.7" y="251.2">2</text>
<text x="330.9" y="248.7">1</text>
<text x="330.9" y="251.2">2</text>
<text x="215.3" y="253.7">3</text>
<text x="273.7" y="253.7">3</text>
<text x="330.9" y="253.7">3</text>
<text x="62.9" y="279.1">1</text>
<text x="90.8" y="277.9">2</text>
<text x="90.8" y="280.4">3</text>
<text x="144.2" y="280.4">1</text>
<text x="174.6" y="280.4">3</text>
<text x="144.2" y="283">2</text>
<text x="174.6" y="283">4</text>
</g>
</svg>
